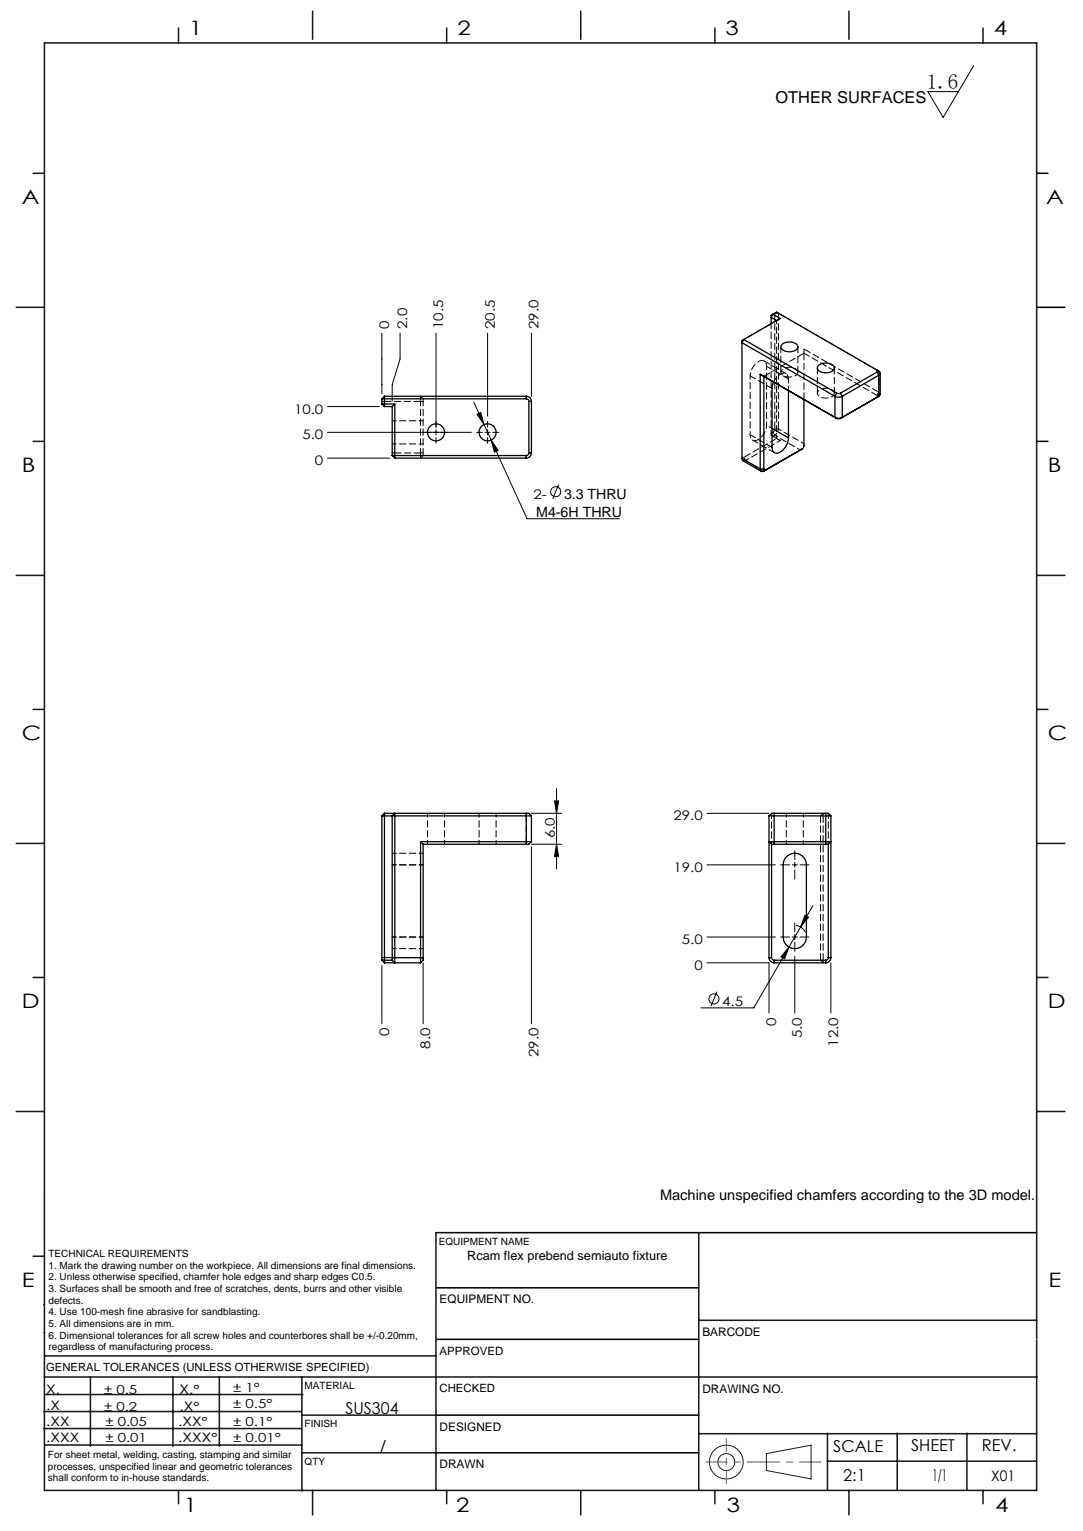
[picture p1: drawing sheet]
<svg xmlns="http://www.w3.org/2000/svg" width="210mm" height="297mm" viewBox="0 0 210 297" stroke-linecap="round" stroke-linejoin="round" font-family="sans-serif">
<g fill="none" stroke="#000" stroke-width=".19">
<path d="M188.8 12.8l-5.9 10-3-5h5.9M63.5 78.9h10M74 64.6v11.8M77.6 64.6v5l-1.6 5v3.3M84.5 64.6v18.3M91.9 78l3.3 7.4M94.5 64.6v16.1M103 64.6v12.3M63.5 83.9h27.9M63.5 88.9h12M84.5 83.4v1M92.5 80.4l.7-.4 .7 2.4z"/>
<path d="M94 83.9h1M94.5 83.4v1M95.2 85.4l1.4 2-.7 .3zM95.2 85.4l7 15.2h17.9M108.3 94l-1.1 2.8M103 157.8h5.9M107.5 155.4h.8l-.4 2.4zM107.9 153v15.6M137.1 157.8h12M103 163.8h5.9M103 164.3v34.3M107.9 163.8l.4 2.4h-.8z"/>
<path d="M137.1 167.8h13.3M153.6 167.8h1M154.1 167.3v1M154.3 179.5a2.25 2.25 0 0 1 1.9 1.4M156.1 177.5l.7 .4-1.6 1.9zM157.6 175.7l-11.4 19.8h-10.3M74 187.3v11.3M82 186.8v11.8M137.1 181.8h13.3M137.1 186.8h12v9.7M139 192.4l-1.1 2.8M153 183.7l-.9 2.3-.7-.4z"/>
<path d="M153.6 181.8h1M154.1 185.5v11M154.1 181.3v1M161.1 186.8v9.7"/>
<circle cx="107.8" cy="95.4" r=".98"/>
<circle cx="138.4" cy="193.8" r=".98"/>
</g>
<g fill="none" stroke="#191924" stroke-width=".19">
<path d="M8.6 231.2v9.4M148.6 282l8.7-1.6v6.5l-8.7-1.6z"/>
<circle cx="140.8" cy="283.6" r="3.3"/>
<circle cx="140.8" cy="283.6" r="1.64"/>
</g>
<g fill="none" stroke="#000" stroke-width=".19" stroke-dasharray="15.2 1.3 1.3 1.3">
<path d="M83.5 83.9h-1.1M84.5 82.9v-1.2M84.5 84.9v1.1M85.5 83.9h1.2M93.5 83.9h-1.1M94.5 82.9v-1.2M94.5 84.9v1.1M95.5 83.9h1.2M153.1 167.8h-1.7M154.1 166.8v-1.8M154.1 168.8v1.7M155.1 167.8h1.8"/>
<path d="M153.1 181.8h-1.7M154.1 180.8v-1.8M154.1 182.8v1.7M155.1 181.8h1.8"/>
</g>
<path d="M201 33.6h2.2M201 59.6h5.5M201 85.6h2.2M84.5 239.1h116.5M84.6 259.8h50.9M84.6 249.8h50.9M84.6 274.5h50.9M84.5 281.8h51" fill="none" stroke="#000" stroke-width=".3"/>
<path d="M136.9 283.6h22.3" fill="none" stroke="#f00" stroke-width=".19" stroke-dasharray="6.3 1.3 1.3 1.3" stroke-dashoffset="2.2"/>
<path d="M140.8 287.8v-8.7" fill="none" stroke="#f00" stroke-width=".19" stroke-dasharray="6.3 1.3 1.3 1.3" stroke-dashoffset="3.9"/>
<g fill="none" stroke="#191924" stroke-width=".3">
<path d="M8.6 8.3h192.4v280.8h-192.4zM34.6 5.4v2.9M60.6 2.2v5.4M86.6 5.4v2.9M112.6 2.2v5.4M138.6 5.4v2.9M164.6 2.2v5.4M190.6 5.4v2.9M6.4 33.6h2.2M3.2 59.6h5.4M6.4 85.6h2.2M3.2 111.6h5.4"/>
<path d="M201 111.6h5.5M6.4 137.6h2.2M201 137.6h2.2M3.2 163.6h5.4M201 163.6h5.5M6.4 189.6h2.2M201 189.6h2.2M3.2 215.6h5.4M201 215.6h5.5M84.5 239.1v50M135.5 239.1v50M6.4 243.7h2.2"/>
<path d="M8.5 253.1h.1M8.6 258.5h.1M135.5 256.1h65.5M8.5 277.1h49.9M8.5 273.8h49.9M8.6 267.1h75.9M8.6 263h75.9M8.8 270.5h49.9M17.5 267.1v13.5M33.5 267.1v13.5M42.5 267.1v13.5M58.5 267.1v22.1"/>
<path d="M58.6 274.5h26M84.6 267.1h116.5M135.5 278.1h65.5M160.5 278v11.1M174 278v11.1M187.5 278v11.1M8.8 280.3h49.7M34.6 289.1v2.6M58.5 281.8h26M60.6 289.1v4.8M86.6 289.1v2.6M112.6 289.1v4.8"/>
<path d="M138.6 289.1v2.6M160.4 283.5h40.6M164.6 289.1v4.8M190.6 289.1v2.6"/>
</g>
<path d="M201 259.8h.1" fill="none" stroke="#c0c0c0" stroke-width=".19"/>
<g fill="#000">
<path d="M92.5 80.4l1.4 2-.7-2.4zM95.2 85.4l.7 2.3 .7-.3zM156.1 177.5l-.9 2.3 1.6-1.9zM153 183.7l-1.6 1.9 .7 .4z"/>
<path d="M107.9 163.8l.4 2.4h-.8zM107.5 155.4h.8l-.4 2.4z"/>
</g>
<g fill="none" stroke="#000" stroke-width=".25">
<path d="M74 77.4v1M74 77.4h28M74 78.4h2.5M74 78.4l.5 .5M74.5 76.9v2M74.5 76.9h27.5M74.5 78.9h1.5M74.5 76.9l-.5 .5M76 78.9v9.5M76.5 78.4v10.5M76.5 78.4l-.5 .5M102 77.4a.5 .5 0 0 1 .5 .5"/>
<path d="M102 76.9a1 1 0 0 1 1 1M102 76.9v.5M102.5 77.9v10M102.5 77.9h.5M103 77.9v10M144.2 65.9l18.1 10.4M144.2 65.9l-.3 .6 18 10.4M144.2 65.9l-.3 .2v22.8M148.1 73v18M149.9 61l.7-.4 19.8 11.4a.43 .43 0 0 1 .3 .4 .43 .43 0 0 1-.3 .4M149.9 61l1.4 .8-7.1 4.1M149.9 61l-.4 .6 1.1 .6"/>
<path d="M149.9 61l-.4 .2v1.6M150 74.1l-.3 1.3v11.4a.99 .99 0 0 0 .5 1.1 .99 .99 0 0 0 1.2-.3 3.5 3.5 0 0 0 1.5-2.7M151.6 66.8a2.17 2.17 0 0 1 3.1 .3 1.29 1.29 0 0 1-1.6 1.1 1.29 1.29 0 0 1-1.7-1.1zM152.9 75.8v9.1M155.9 77.5v9l-.4 .6M158.7 70.9a2.17 2.17 0 0 1 3.1 .3 1.29 1.29 0 0 1-1.7 1.1 1.29 1.29 0 0 1-1.6-1.1zM161.9 76.9a1.56 1.56 0 0 0 1.4 0M161.9 76.9v4.1a1.56 1.56 0 0 0 1.4 0M162.3 76.3h.7M162.3 76.3l-.4 .6M163 76.3l.3 .6M163.3 76.9v4.1"/>
<path d="M170 71.8a.22 .22 0 0 1 .2 .2 .22 .22 0 0 1-.2 .2M170 72.2l-7 4.1M170 72.2l.4 .6M170.4 72.8l-7.1 4.1M170.4 72.8v4.1M170.4 76.9l-7.4 4.3M170.4 76.9l-.4 .2M170.7 72.4v4.1l-.3 .4M76 88.4h26M76 88.4l.5 .5M76.5 88.9h25.5M102 88.4v.5"/>
<path d="M102.5 87.9a.5 .5 0 0 1-.5 .5M102.5 87.9h.5M103 87.9a1 1 0 0 1-1 1M143.9 88.9l.2 .5 3.5 2M143.9 88.9l3.5 2.1M147.4 91h.7M148.1 91a.22 .22 0 0 0 .1 .2 .22 .22 0 0 0 .3 0M149.7 83.1l3.2 1.8M155.5 87.1l-7.4 4.3a.43 .43 0 0 1-.5 0 .43 .43 0 0 1-.2-.4M155.5 87.1l-.3 .2M163 81.2h-.7l-14.9-8.6v18.4M163.3 81l-.3 .2"/>
<path d="M74 158.3h29M74 158.3v28M74.5 157.8h27.5M74.5 157.8v29M74.5 157.8l-.5 .5M102 157.8h.5l.5 .5M102 157.8v6M103 158.3v5M149.1 158.3h12M149.1 158.3v27.5M150.1 157.8h-.5l-.5 .5M150.1 157.8h10"/>
<path d="M150.1 157.8v6M160.1 157.8h.5l.5 .5M160.1 157.8v6M161.1 158.3v27.5M81.5 163.3v23.5M81.5 163.3h21.5M81.5 163.3l.5 .5M82 163.8h20M82 163.8v22M103 163.3l-.5 .5h-.5M149.6 163.8l-.5-.5h12l-.5 .5M149.6 163.8h.5"/>
<path d="M149.6 163.8v22M150.1 163.8h10M152.5 166.2a2.25 2.25 0 0 1 2.4-.5 2.25 2.25 0 0 1 1.5 2.1v14a2.25 2.25 0 0 1-2.3 2.2 2.25 2.25 0 0 1-2.2-2.2v-14l.2-1zM160.1 163.8h.5M160.6 163.8v22M74 186.3h2M74 186.3l.5 .5M74.5 186.8h7M76 185.8v-27.5l.5-.5v29l-.5-.5M76 185.8v.5M76 185.8h6M82 185.8v.5l-.5 .5"/>
<path d="M149.1 185.8a1 1 0 0 0 1 1M149.1 185.8h.5M149.6 185.8a.5 .5 0 0 0 .5 .5M150.1 186.8h10M150.1 186.3h10M150.1 186.3v.5M160.1 186.3v.5M160.6 185.8a.5 .5 0 0 1-.5 .5M160.6 185.8h.5M161.1 185.8a1 1 0 0 1-1 1"/>
<circle cx="84.5" cy="83.9" r="1.65"/>
<circle cx="94.5" cy="83.9" r="1.65"/>
</g>
<g fill="none" stroke="#000" stroke-width=".19" stroke-dasharray="1.3 .6" stroke-dashoffset=".5">
<path d="M81.5 76.9v1M152.9 75.8v-2.3M170.4 72v4.1M81.5 87.9v1M82 86.1h-6M82 81.6h-6M148.1 91.4l-3.5-2.1M82.9 157.8v6M92.9 157.8v6M152.5 157.8v6M82 167.8h-6M82 165.5h-6"/>
<path d="M86.2 163.8v-6M96.2 163.8v-6M155.8 163.8v-6M76 184h6M82 181.8h-6"/>
</g>
<g fill="none" stroke="#000" stroke-width=".19" stroke-dasharray="1.3 .6">
<path d="M74.5 77.9h7M74.5 77.9h-.5M81.5 77.9h.5M102 77.4v-.5M102.5 77.9h.5M148.1 73l7.8-4.5M150.2 60.8l.4-.2M150.6 62.2h.1M150.6 60.6l.3 .2M155.9 77.5v-9M170 76.7a.22 .22 0 0 1 .2 .2 .22 .22 0 0 1-.2 .2M170.7 76.5l-.3-.4"/>
<path d="M76.5 87.9h-.5M81.5 87.9h.5M81.5 87.9h-5M102 88.4v.5M102.5 87.9h.5M144.1 89.4l.5-.1M144.2 88.7a.22 .22 0 0 1-.2 .1 .22 .22 0 0 1-.1-.3M149.9 84.6l-.4-.2M149.9 84.6l.3-.2M149.9 83.8l-.4 .2M102 157.8v.5M102 158.3v5"/>
<path d="M149.6 158.3v-.5M159.6 158.3v-.5M160.6 158.3v-.5M102 163.8v-.5M74.5 185.8h-.5M81.5 185.8h-7M81.5 185.8h.5M149.1 185.8h.5M150.1 186.8v-.5M159.1 186.3v-28M159.6 186.8v-.5M159.6 186.3v-28"/>
<path d="M160.1 186.8v-.5M161.1 185.8h-.5"/>
</g>
<g fill="none" stroke="#000" stroke-width=".19" stroke-dasharray="1.3 .6" stroke-dashoffset=".4">
<path d="M81.5 77.9v10M82 77.4l-.5-.5M149.5 61.2l.7-.4M150.2 60.8h.7M150.6 62.2l.7-.4M152.9 73.5a.99 .99 0 0 0-.5-1.1 .99 .99 0 0 0-1.2 .3l-.7 .6-.5 .8M155.9 68.5v-.8M170 76.7l.4-.6M81.5 88.9l.5-.5M144.6 89.3l-.4-.6M149.9 84.6l-.4-.6M150.2 84.4l-.3-.6"/>
<path d="M150.2 83.2l-.3 .6M150.9 83.2h-.7M151.3 85.5l-.7-.4M159.1 158.3l.5-.5M159.6 186.8l-.5-.5"/>
</g>
<path d="M150.2 60.8v22.4M150.9 60.8l19.5 11.2M170.4 76.1l-14.5-8.4M82 88.4v-11M150.9 83.2v-22.4" fill="none" stroke="#000" stroke-width=".19" stroke-dasharray="1.3 .6" stroke-dashoffset="-.1"/>
<path d="M148.6 71.1a.99 .99 0 0 0-.5-1.1 .99 .99 0 0 0-1.2 .2 3.5 3.5 0 0 0-1.4 2.7M145.5 84.3a.99 .99 0 0 0 .5 1.1 .99 .99 0 0 0 1.2-.2 3.5 3.5 0 0 0 1.4-2.7M150.2 84.4a1.56 1.56 0 0 0 .7-1.2M155.9 86.1a1.56 1.56 0 0 1-.7 1.2M160.6 158.3v5.5M149.6 163.8v-5.5" fill="none" stroke="#000" stroke-width=".19" stroke-dasharray="1.3 .6" stroke-dashoffset=".7"/>
<path d="M149.5 62.8v21.6M154.7 72.2a1.89 1.89 0 0 0-2.7-.7 .79 .79 0 0 0-.6 .8 .79 .79 0 0 0 .8 .7 1.85 1.85 0 0 0 2.5-.8M161.8 76.3a1.89 1.89 0 0 0-2.7-.8 .79 .79 0 0 0-.6 .9 .79 .79 0 0 0 .8 .7 1.85 1.85 0 0 0 2.5-.8" fill="none" stroke="#000" stroke-width=".19" stroke-dasharray="1.3 .6" stroke-dashoffset=".3"/>
<path d="M149.7 75.4l-4.2-2.5M151.4 67.3v4.9M152.4 72.5l-4.2-2.5M152.9 73.5l-4.3-2.4M154.7 72.2v-4.9M155.9 68.5l14.1 8.2M158.5 71.4v4.9M161.8 76.3v-4.9M145.9 85.4l4.3 2.4M149.7 86.8l-4.2-2.5" fill="none" stroke="#000" stroke-width=".19" stroke-dasharray="1.3 .6" stroke-dashoffset=".1"/>
<path d="M143.9 66.1l6.7-3.9M145.5 72.9v11.4M144.6 89.3l6.7-3.8M148.6 82.5v-11.4M149.5 84.4l1.1 .7M149.7 83.1l-1.1-.6M150.2 84.4l5 2.9M150.6 85.1v-22.9M155.9 86.1l-5-2.9" fill="none" stroke="#000" stroke-width=".19" stroke-dasharray="1.3 .6" stroke-dashoffset=".6"/>
<path d="M150.6 85.1l-6.4 3.6" fill="none" stroke="#000" stroke-width=".19" stroke-dasharray="1.3 .6" stroke-dashoffset="-.2"/>
<path d="M151.3 85.5l-1.4-.9" fill="none" stroke="#000" stroke-width=".19" stroke-dasharray="1.3 .6" stroke-dashoffset=".8"/>
<text font-size="4.1" x="179.7" y="17.2">1.6</text>
<g font-size="3.9">
<text x="36.7" y="6.9">1</text>
<text x="88.7" y="6.9">2</text>
<text x="140.7" y="6.9">3</text>
<text x="192.7" y="6.9">4</text>
<text x="4.2" y="39.5">A</text>
<text x="202.9" y="39.5">A</text>
<text x="4.2" y="91.5">B</text>
<text x="203.2" y="91.5">B</text>
<text x="4.2" y="143.5">C</text>
<text x="203.2" y="143.5">C</text>
<text x="4.2" y="195.5">D</text>
<text x="203.2" y="195.5">D</text>
<text x="4.2" y="249.6">E</text>
<text x="203.3" y="249.6">E</text>
<text x="35.7" y="293.4">1</text>
<text x="88.4" y="293.4">2</text>
<text x="141" y="293.4">3</text>
<text x="193" y="293.4">4</text>
</g>
<g font-size="3.2">
<text x="150.4" y="20">OTHER SURFACES</text>
<text x="67" y="274.2">SUS304</text>
<text x="73.6" y="281.7">/</text>
<text x="161.6" y="281.7">SCALE</text>
<text x="176.7" y="281.5">SHEET</text>
<text x="190.4" y="281.5">REV.</text>
<text x="163.5" y="287.4">2:1</text>
<text x="180.8" y="287.4">1/1</text>
</g>
<g font-size="2.8">
<text x="104" y="100.3">M4-6H THRU</text>
<text x="128" y="232.7">Machine unspecified chamfers according to the 3D model.</text>
<text x="192.2" y="287.3">X01</text>
</g>
<text font-size="2.7" x="109.4" y="96.7">3.3 THRU</text>
<g font-size="2.6">
<text x="75.4" y="63.8" transform="rotate(-90 75.4 63.8)">0</text>
<text x="79" y="63.8" transform="rotate(-90 79 63.8)">2.0</text>
<text x="85.9" y="63.8" transform="rotate(-90 85.9 63.8)">10.5</text>
<text x="95.9" y="63.8" transform="rotate(-90 95.9 63.8)">20.5</text>
<text x="104.4" y="63.8" transform="rotate(-90 104.4 63.8)">29.0</text>
<text x="57" y="80.3">10.0</text>
<text x="58.6" y="85.3">5.0</text>
<text x="61.1" y="90.3">0</text>
<text x="103.4" y="96.7">2-</text>
<text x="130.6" y="159.2">29.0</text>
<text x="107.6" y="162.6" transform="rotate(-90 107.6 162.6)">6.0</text>
<text x="130.6" y="169.2">19.0</text>
<text x="132.2" y="183.2">5.0</text>
<text x="134.7" y="188.2">0</text>
<text x="140.1" y="195.1">4.5</text>
<text x="75.4" y="201" transform="rotate(-90 75.4 201)">0</text>
<text x="83.4" y="203.5" transform="rotate(-90 83.4 203.5)">8.0</text>
<text x="150.5" y="199" transform="rotate(-90 150.5 199)">0</text>
<text x="155.5" y="201.4" transform="rotate(-90 155.5 201.4)">5.0</text>
<text x="162.5" y="203" transform="rotate(-90 162.5 203)">12.0</text>
<text x="104.4" y="205.1" transform="rotate(-90 104.4 205.1)">29.0</text>
</g>
<g font-size="2.5">
<text x="90.6" y="244.4">Rcam flex prebend semiauto fixture</text>
<text x="8.9" y="273.6">.X</text>
<text x="8.9" y="270.4">X.</text>
<text x="34.8" y="273.7">.X°</text>
<text x="34.8" y="270.5">X.°</text>
<text x="9" y="276.7">.XX</text>
<text x="9" y="279.7">.XXX</text>
<text x="34.5" y="276.7">.XX°</text>
<text x="34.6" y="279.8">.XXX°</text>
</g>
<g font-size="2.4">
<text x="45.2" y="270">± 1°</text>
<text x="20.2" y="270.4">± 0.5</text>
<text x="20.2" y="273.7">± 0.2</text>
<text x="45.2" y="273.2">± 0.5°</text>
<text x="20.4" y="279.7">± 0.01</text>
<text x="20.4" y="276.7">± 0.05</text>
<text x="45.2" y="276.7">± 0.1°</text>
<text x="45.2" y="279.7">± 0.01°</text>
</g>
<g font-size="2.3">
<text x="85.2" y="252.9">EQUIPMENT NO.</text>
<text x="136.2" y="259.2">BARCODE</text>
<text x="136.2" y="270.2">DRAWING NO.</text>
<text x="85.2" y="277.6">DESIGNED</text>
<text x="85.2" y="284.9">DRAWN</text>
</g>
<g font-size="2.2">
<text x="85.2" y="262.8">APPROVED</text>
<text x="8.9" y="265.9">GENERAL TOLERANCES (UNLESS OTHERWISE SPECIFIED)</text>
<text x="85.2" y="270.1">CHECKED</text>
</g>
<g font-size="1.9">
<text x="9.4" y="243.9">TECHNICAL REQUIREMENTS</text>
<text x="85.1" y="241.5">EQUIPMENT NAME</text>
<text x="9.4" y="246.1">1. Mark the drawing number on the workpiece. All dimensions are final dimensions.</text>
<text x="9.4" y="248.4">2. Unless otherwise specified, chamfer hole edges and sharp edges C0.5.</text>
<text x="9.4" y="250.7">3. Surfaces shall be smooth and free of scratches, dents, burrs and other visible</text>
<text x="9.4" y="252.9">defects.</text>
<text x="9.4" y="255.2">4. Use 100-mesh fine abrasive for sandblasting.</text>
<text x="9.4" y="257.4">5. All dimensions are in mm.</text>
<text x="9.4" y="259.7">6. Dimensional tolerances for all screw holes and counterbores shall be +/-0.20mm,</text>
<text x="9.4" y="261.9">regardless of manufacturing process.</text>
<text x="59.1" y="269.5">MATERIAL</text>
<text x="59.1" y="276.9">FINISH</text>
<text x="9.3" y="282.9">For sheet metal, welding, casting, stamping and similar</text>
<text x="9.3" y="285.1">processes, unspecified linear and geometric tolerances</text>
<text x="9.3" y="287.4">shall conform to in-house standards.</text>
<text x="59.1" y="284.2">QTY</text>
</g>
</svg>
